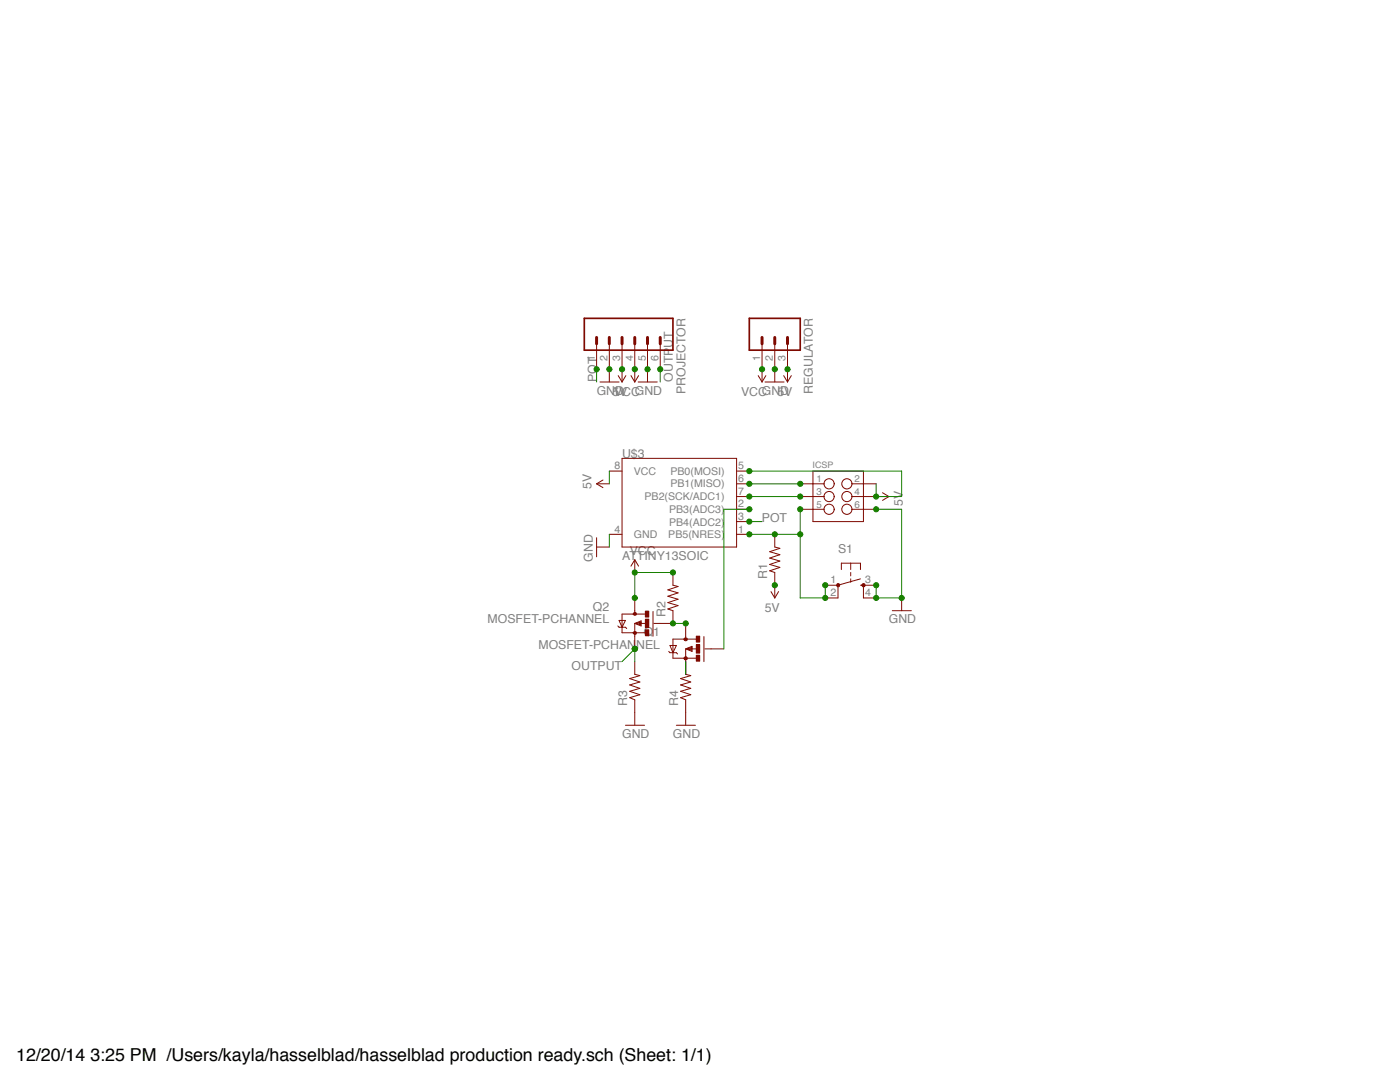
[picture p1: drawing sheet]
<svg xmlns="http://www.w3.org/2000/svg" width="279mm" height="216mm" viewBox="0 0 279 216" stroke-linecap="round" stroke-linejoin="round" font-family="sans-serif">
<path d="M116.6 63.5h17.7v6.4h-17.7zM149.5 63.5h10.2v6.4h-10.2z" fill="none" stroke="#7e0900" stroke-width=".34"/>
<path d="M119.1 67.3v1.3M121.6 67.3v1.3M124.1 67.3v1.3M126.7 67.3v1.3M129.2 67.3v1.3M131.8 67.3v1.3M152.1 67.3v1.3M154.6 67.3v1.3M157.2 67.3v1.3" fill="none" stroke="#7e0900" stroke-width=".59"/>
<g fill="none" stroke="#7e0900" stroke-width=".2">
<path d="M119.1 68.6v5.1M119.7 76.2h3.8M121.6 68.6v7.6M123.4 75l.7 1.2M124.1 68.6v7.6M124.9 75l-.8 1.2M125.9 75l.8 1.2M126.7 68.6v7.6M127.4 76.2h3.8M127.4 75l-.7 1.2M129.2 68.6v7.6M131.8 68.6v5.1"/>
<path d="M151.3 75l.8 1.2M152.1 68.6v7.6M152.7 76.2h3.8M152.8 75l-.7 1.2M154.6 68.6v7.6M156.4 75l.8 1.2M157.2 68.6v7.6M157.9 75l-.7 1.2M119.1 96.5h2.5M119.1 96.5l1.2 .8M120.3 95.8l-1.2 .7M121.6 94h2.5"/>
<path d="M124.1 91.5h22.9v17.7h-22.9zM147 94h2.5M147 96.5h2.5M147 99.1h2.5M159.7 96.5h4.8M159.7 99.1h4.8M162.2 94h10.1v10.1h-10.1zM170 96.5h4.9M170 99.1h7.4M176.1 98.3l1.3 .8M177.4 99.1l-1.3 .7M119.1 107.3v3.8"/>
<path d="M119.1 109.2h2.5M121.6 106.6h2.5M147 104.1h2.5M147 101.6h2.5M147 106.6h2.5M159.7 101.6h4.8M167.9 113.6v-1.2h3.8v1.2M169.8 112.4v1.2M169.8 114.2v.7M169.8 115.5v.7M170 101.6h4.9M171.7 116.8h.6v2.5"/>
<path d="M171.7 115.5l-4.5 1.3v2.5M179.9 119.3v2.6M178.1 121.9h3.8"/>
<circle cx="165.5" cy="96.5" r="1.02"/>
<circle cx="165.5" cy="99.1" r="1.02"/>
<circle cx="169" cy="96.5" r="1.02"/>
<circle cx="169" cy="99.1" r="1.02"/>
<circle cx="165.5" cy="101.6" r="1.02"/>
<circle cx="169" cy="101.6" r="1.02"/>
</g>
<path d="M167 116.5h.5v.5h-.5z" fill-rule="evenodd" fill="#7e0900"/>
<path d="M167.1 116.5h.4v.5h-.4z" fill="none" stroke="#7e0900" stroke-width=".2"/>
<path d="M172.1 116.5h.5v.5h-.5l-.1-.2z" fill-rule="evenodd" fill="#7e0900"/>
<g fill="none" stroke="#7e0900" stroke-width=".2">
<path d="M126.7 111.7v2.5M126.7 111.7l.7 1.3M126.7 111.7l-.8 1.3M134.3 114.2v2.6l1 .2-2 .7 2 .6-2 .7 2 .6-2 .6 2 .6-2 .7 1 .4v2.5M153.9 118l.7 1.3M154.6 106.6v2.6l1 .2-2 .7 2 .6-2 .7 2 .6-2 .6 2 .6-2 .7 1 .3v5.1M155.4 118l-.8 1.3M164.7 116.8h2.5M164.7 119.3h2.5M172.1 116.5h.5v.5h-.5l-.1-.2zM172.3 116.8h2.6M172.3 119.3h2.6"/>
<path d="M126.7 132v2.6l1 .2-2 .6 2 .7-2 .6 2 .7-2 .5 2 .7-2 .6 1 .4v5.1M133.5 130l.2 .2h1.3l.2 .3M133.7 128.8h1.3l-.7 1.4zM136.8 129.5v5.1l1.1 .2-2.1 .6 2.1 .7-2.1 .6 2.1 .7-2.1 .5 2.1 .7-2.1 .6 1 .4v5.1M136.8 126.9v.6M136.8 129.5l1.3-.5v1zM138 129.5h.9M138.9 127.5h-4.6v3.8h4.6M140.5 127v5M140.7 129.5h1.2M124.8 144.7h3.8M135 144.7h3.8"/>
</g>
<path d="M137.8 129.5h.2v-.3l-.9 .3 .9 .2" fill="none" stroke="#7e0900" stroke-width=".25"/>
<path d="M136.6 131.1l.2-.1 .3 .1v.5h-.5z" fill-rule="evenodd" fill="#7e0900"/>
<path d="M136.6 131.2l.2-.2 .3 .2v.4h-.5z" fill="none" stroke="#7e0900" stroke-width=".2"/>
<path d="M136.6 127.3h.5v.5h-.5z" fill-rule="evenodd" fill="#7e0900"/>
<path d="M136.6 127.4h.5v.4h-.5z" fill="none" stroke="#7e0900" stroke-width=".2"/>
<path d="M138.9 130.7h.7v1.2h-.7z" fill="#7e0900"/>
<path d="M139 130.7h.6v1.2h-.6z" fill="none" stroke="#7e0900" stroke-width=".2"/>
<path d="M138.9 126.9h.7v1.2h-.7z" fill="#7e0900"/>
<path d="M139 126.9h.6v1.2h-.6z" fill="none" stroke="#7e0900" stroke-width=".2"/>
<path d="M138.9 128.6h.7v1.7h-.7z" fill="#7e0900"/>
<g fill="none" stroke="#7e0900" stroke-width=".2">
<path d="M123.3 124.9l.2 .3h1.3l.3 .2M123.5 123.8h1.3l-.7 1.4zM126.7 121.9v.6M126.7 124.4v2.5M126.7 124.4l1.3-.5v1zM127.9 124.4h.8M128.7 122.5h-4.6v3.8h4.6M130.3 122v4.9M130.5 124.4h1.3M136.8 124.4v2.5M136.8 132v2.6M139 128.6h.6v1.7h-.6z"/>
<path d="M141.9 129.5h2.6"/>
</g>
<path d="M127.6 124.4h.3v-.3l-1 .3 1 .3" fill="none" stroke="#7e0900" stroke-width=".25"/>
<path d="M126.3 126.2l.4-.2 .3 .2-.1 .3-.2 .1z" fill-rule="evenodd" fill="#7e0900"/>
<path d="M126.3 126.3l.4-.3 .3 .3-.1 .2-.2 .1z" fill="none" stroke="#7e0900" stroke-width=".2"/>
<path d="M126.5 122.3h.4v.4h-.4l-.2-.2z" fill-rule="evenodd" fill="#7e0900"/>
<path d="M126.5 122.3h.4v.4h-.4l-.2-.2z" fill="none" stroke="#7e0900" stroke-width=".2"/>
<path d="M128.8 125.6h.7v1.2h-.7z" fill="#7e0900"/>
<path d="M128.8 125.7h.7v1.2h-.7z" fill="none" stroke="#7e0900" stroke-width=".2"/>
<path d="M128.8 121.9h.7v1.2h-.7z" fill="#7e0900"/>
<path d="M128.8 121.9h.7v1.2h-.7z" fill="none" stroke="#7e0900" stroke-width=".2"/>
<path d="M128.8 123.5h.7v1.7h-.7z" fill="#7e0900"/>
<path d="M126.7 119.3v2.6M126.7 126.9v2.6M128.8 123.5h.7v1.7h-.7zM131.8 124.4h2.5" fill="none" stroke="#7e0900" stroke-width=".2"/>
<circle cx="124.1" cy="73.7" r=".51" fill="#188000"/>
<circle cx="124.1" cy="73.7" r=".51" fill="none" stroke="#188000" stroke-width=".2"/>
<circle cx="157.1" cy="73.7" r=".51" fill="#188000"/>
<g fill="none" stroke="#188000" stroke-width=".2">
<path d="M121.6 94v2.5M174.9 96.5v2.6"/>
<circle cx="157.2" cy="73.7" r=".51"/>
</g>
<circle cx="154.6" cy="116.8" r=".51" fill="#188000"/>
<circle cx="154.6" cy="116.8" r=".51" fill="none" stroke="#188000" stroke-width=".2"/>
<circle cx="126.7" cy="73.7" r=".51" fill="#188000"/>
<circle cx="126.7" cy="73.7" r=".51" fill="none" stroke="#188000" stroke-width=".2"/>
<circle cx="152.1" cy="73.7" r=".51" fill="#188000"/>
<g fill="none" stroke="#188000" stroke-width=".2">
<path d="M134.3 114.2h-7.6v5.1"/>
<circle cx="152.1" cy="73.7" r=".51"/>
</g>
<circle cx="134.3" cy="114.2" r=".51" fill="#188000"/>
<circle cx="134.3" cy="114.2" r=".51" fill="none" stroke="#188000" stroke-width=".2"/>
<circle cx="126.7" cy="114.2" r=".51" fill="#188000"/>
<circle cx="126.7" cy="114.2" r=".51" fill="none" stroke="#188000" stroke-width=".2"/>
<circle cx="126.7" cy="119.3" r=".51" fill="#188000"/>
<circle cx="126.7" cy="119.3" r=".51" fill="none" stroke="#188000" stroke-width=".2"/>
<circle cx="121.6" cy="73.7" r=".51" fill="#188000"/>
<circle cx="121.6" cy="73.7" r=".51" fill="none" stroke="#188000" stroke-width=".2"/>
<circle cx="129.2" cy="73.7" r=".51" fill="#188000"/>
<circle cx="129.2" cy="73.7" r=".51" fill="none" stroke="#188000" stroke-width=".2"/>
<circle cx="154.6" cy="73.7" r=".51" fill="#188000"/>
<g fill="none" stroke="#188000" stroke-width=".2">
<path d="M121.6 106.6v2.6M174.9 101.6h5v17.7h-5v-2.5"/>
<circle cx="154.6" cy="73.7" r=".51"/>
</g>
<circle cx="179.9" cy="119.3" r=".51" fill="#188000"/>
<circle cx="179.9" cy="119.3" r=".51" fill="none" stroke="#188000" stroke-width=".2"/>
<circle cx="174.8" cy="119.3" r=".51" fill="#188000"/>
<circle cx="174.9" cy="119.3" r=".51" fill="none" stroke="#188000" stroke-width=".2"/>
<circle cx="174.8" cy="116.8" r=".51" fill="#188000"/>
<circle cx="174.9" cy="116.8" r=".51" fill="none" stroke="#188000" stroke-width=".2"/>
<circle cx="174.8" cy="101.6" r=".51" fill="#188000"/>
<g fill="none" stroke="#188000" stroke-width=".2">
<path d="M119.1 73.7v2.5"/>
<circle cx="174.9" cy="101.6" r=".51"/>
</g>
<circle cx="119" cy="73.7" r=".51" fill="#188000"/>
<g fill="none" stroke="#188000" stroke-width=".2">
<path d="M149.5 104.1h2.6"/>
<circle cx="119.1" cy="73.7" r=".51"/>
</g>
<circle cx="149.5" cy="104.1" r=".51" fill="#188000"/>
<g fill="none" stroke="#188000" stroke-width=".2">
<path d="M131.8 73.7v2.5"/>
<circle cx="149.5" cy="104.1" r=".51"/>
</g>
<circle cx="131.7" cy="73.7" r=".51" fill="#188000"/>
<g fill="none" stroke="#188000" stroke-width=".2">
<path d="M126.7 129.5l-2.6 2.5"/>
<circle cx="131.8" cy="73.7" r=".51"/>
</g>
<circle cx="126.7" cy="129.5" r=".51" fill="#188000"/>
<circle cx="126.7" cy="129.5" r=".51" fill="none" stroke="#188000" stroke-width=".2"/>
<circle cx="126.7" cy="129.5" r=".51" fill="#188000"/>
<circle cx="126.7" cy="129.5" r=".51" fill="none" stroke="#188000" stroke-width=".2"/>
<circle cx="126.7" cy="129.5" r=".51" fill="#188000"/>
<g fill="none" stroke="#188000" stroke-width=".2">
<path d="M149.5 94h30.4v5.1h-5M126.7 129.5v2.5"/>
<circle cx="126.7" cy="129.5" r=".51"/>
</g>
<circle cx="174.8" cy="99.1" r=".51" fill="#188000"/>
<circle cx="174.9" cy="99.1" r=".51" fill="none" stroke="#188000" stroke-width=".2"/>
<circle cx="149.5" cy="94" r=".51" fill="#188000"/>
<g fill="none" stroke="#188000" stroke-width=".2">
<path d="M149.5 106.6h10.2M159.7 101.6v17.7h5v-2.5"/>
<circle cx="149.5" cy="94" r=".51"/>
</g>
<circle cx="159.7" cy="101.6" r=".51" fill="#188000"/>
<circle cx="159.7" cy="101.6" r=".51" fill="none" stroke="#188000" stroke-width=".2"/>
<circle cx="159.7" cy="106.6" r=".51" fill="#188000"/>
<circle cx="159.7" cy="106.6" r=".51" fill="none" stroke="#188000" stroke-width=".2"/>
<circle cx="149.5" cy="106.6" r=".51" fill="#188000"/>
<circle cx="149.5" cy="106.6" r=".51" fill="none" stroke="#188000" stroke-width=".2"/>
<circle cx="164.7" cy="119.3" r=".51" fill="#188000"/>
<circle cx="164.7" cy="119.3" r=".51" fill="none" stroke="#188000" stroke-width=".2"/>
<circle cx="164.7" cy="116.8" r=".51" fill="#188000"/>
<circle cx="164.7" cy="116.8" r=".51" fill="none" stroke="#188000" stroke-width=".2"/>
<circle cx="154.6" cy="106.6" r=".51" fill="#188000"/>
<g fill="none" stroke="#188000" stroke-width=".2">
<path d="M149.5 96.5h10.2"/>
<circle cx="154.6" cy="106.6" r=".51"/>
</g>
<circle cx="159.7" cy="96.5" r=".51" fill="#188000"/>
<circle cx="159.7" cy="96.5" r=".51" fill="none" stroke="#188000" stroke-width=".2"/>
<circle cx="149.5" cy="96.5" r=".51" fill="#188000"/>
<g fill="none" stroke="#188000" stroke-width=".2">
<path d="M149.5 99.1h10.2"/>
<circle cx="149.5" cy="96.5" r=".51"/>
</g>
<circle cx="159.7" cy="99.1" r=".51" fill="#188000"/>
<circle cx="159.7" cy="99.1" r=".51" fill="none" stroke="#188000" stroke-width=".2"/>
<circle cx="149.5" cy="99.1" r=".51" fill="#188000"/>
<g fill="none" stroke="#188000" stroke-width=".2">
<path d="M149.5 101.6h-5v27.9"/>
<circle cx="149.5" cy="99.1" r=".51"/>
</g>
<circle cx="149.5" cy="101.6" r=".51" fill="#188000"/>
<g fill="none" stroke="#188000" stroke-width=".2">
<path d="M134.3 124.4h2.5M136.8 132v2.6"/>
<circle cx="149.5" cy="101.6" r=".51"/>
</g>
<circle cx="134.3" cy="124.4" r=".51" fill="#188000"/>
<circle cx="134.3" cy="124.4" r=".51" fill="none" stroke="#188000" stroke-width=".2"/>
<circle cx="136.8" cy="124.4" r=".51" fill="#188000"/>
<circle cx="136.8" cy="124.4" r=".51" fill="none" stroke="#188000" stroke-width=".2"/>
<text font-size="3.6" x="3.2" y="211.7">12/20/14 3:25 PM /Users/kayla/hasselblad/hasselblad production ready.sch (Sheet: 1/1)</text>
<g font-size="2.5" fill="#808080">
<text x="119.1" y="76.2" transform="rotate(-90 119.1 76.2)">POT</text>
<text x="134.3" y="76.2" transform="rotate(-90 134.3 76.2)">OUTPUT</text>
<text x="119.1" y="78.7">GND</text>
<text x="122.2" y="79">5V</text>
<text x="122.5" y="79">VCCGND</text>
<text x="136.8" y="78.6" transform="rotate(-90 136.8 78.6)">PROJECTOR</text>
<text x="147.9" y="79">VCCGND</text>
<text x="155.2" y="79">5V</text>
<text x="162.2" y="78.6" transform="rotate(-90 162.2 78.6)">REGULATOR</text>
<text x="124.2" y="91.4">U$3</text>
<text x="118.1" y="97.5" transform="rotate(-90 118.1 97.5)">5V</text>
<text x="180.2" y="101" transform="rotate(-90 180.2 101)">5V</text>
<text x="152" y="104.1">POT</text>
<text x="118.3" y="112.1" transform="rotate(-90 118.3 112.1)">GND</text>
<text x="124.2" y="111.7">ATTINY13SOIC</text>
<text x="125.7" y="110.7">VCC</text>
<text x="167.3" y="110.4">S1</text>
<text x="153.1" y="115.5" transform="rotate(-90 153.1 115.5)">R1</text>
<text x="97.3" y="124.4">MOSFET-PCHANNEL</text>
<text x="118.3" y="121.8">Q2</text>
<text x="132.8" y="123.1" transform="rotate(-90 132.8 123.1)">R2</text>
<text x="152.6" y="122.1">5V</text>
<text x="177.4" y="124.4">GND</text>
<text x="107.5" y="129.4">MOSFET-PCHANNEL</text>
<text x="128.5" y="126.9">Q1</text>
<text x="114.1" y="133.8">OUTPUT</text>
<text x="125.2" y="140.9" transform="rotate(-90 125.2 140.9)">R3</text>
<text x="135.3" y="140.9" transform="rotate(-90 135.3 140.9)">R4</text>
<text x="124.2" y="147.2">GND</text>
<text x="134.3" y="147.2">GND</text>
</g>
<g font-size="2.1" fill="#808080">
<text x="118.7" y="72.1" transform="rotate(-90 118.7 72.1)">1</text>
<text x="121.3" y="72.1" transform="rotate(-90 121.3 72.1)">2</text>
<text x="123.8" y="72.1" transform="rotate(-90 123.8 72.1)">3</text>
<text x="126.3" y="72.1" transform="rotate(-90 126.3 72.1)">4</text>
<text x="128.9" y="72.1" transform="rotate(-90 128.9 72.1)">5</text>
<text x="131.4" y="72.1" transform="rotate(-90 131.4 72.1)">6</text>
<text x="151.7" y="72.1" transform="rotate(-90 151.7 72.1)">1</text>
<text x="154.2" y="72.1" transform="rotate(-90 154.2 72.1)">2</text>
<text x="156.8" y="72.1" transform="rotate(-90 156.8 72.1)">3</text>
<text x="122.6" y="93.6">8</text>
<text x="126.5" y="94.7">VCC</text>
<text x="133.8" y="94.7">PB0(MOSI)</text>
<text x="147.3" y="93.6">5</text>
<text x="128.6" y="99.8">PB2(SCK/ADC1)</text>
<text x="133.8" y="97.3">PB1(MISO)</text>
<text x="147.3" y="96.1">6</text>
<text x="147.3" y="98.7">7</text>
<text x="147.3" y="101.2">2</text>
<text x="122.6" y="106.3">4</text>
<text x="126.5" y="107.4">GND</text>
<text x="133.4" y="107.4">PB5(NRES)</text>
<text x="133.5" y="102.3">PB3(ADC3)</text>
<text x="133.5" y="104.9">PB4(ADC2)</text>
<text x="147.3" y="106.3">1</text>
<text x="147.3" y="103.7">3</text>
<text x="165.7" y="116.4">1</text>
<text x="165.7" y="119">2</text>
<text x="172.7" y="116.4">3</text>
<text x="172.7" y="119">4</text>
</g>
<g font-size="1.9" fill="#808080">
<text x="162.9" y="96.2">1</text>
<text x="162.9" y="98.8">3</text>
<text x="162.9" y="101.3">5</text>
<text x="170.6" y="96.2">2</text>
<text x="170.6" y="98.8">4</text>
<text x="170.6" y="101.3">6</text>
</g>
<text font-size="1.8" fill="#808080" x="162.2" y="93.5">ICSP</text>
</svg>
